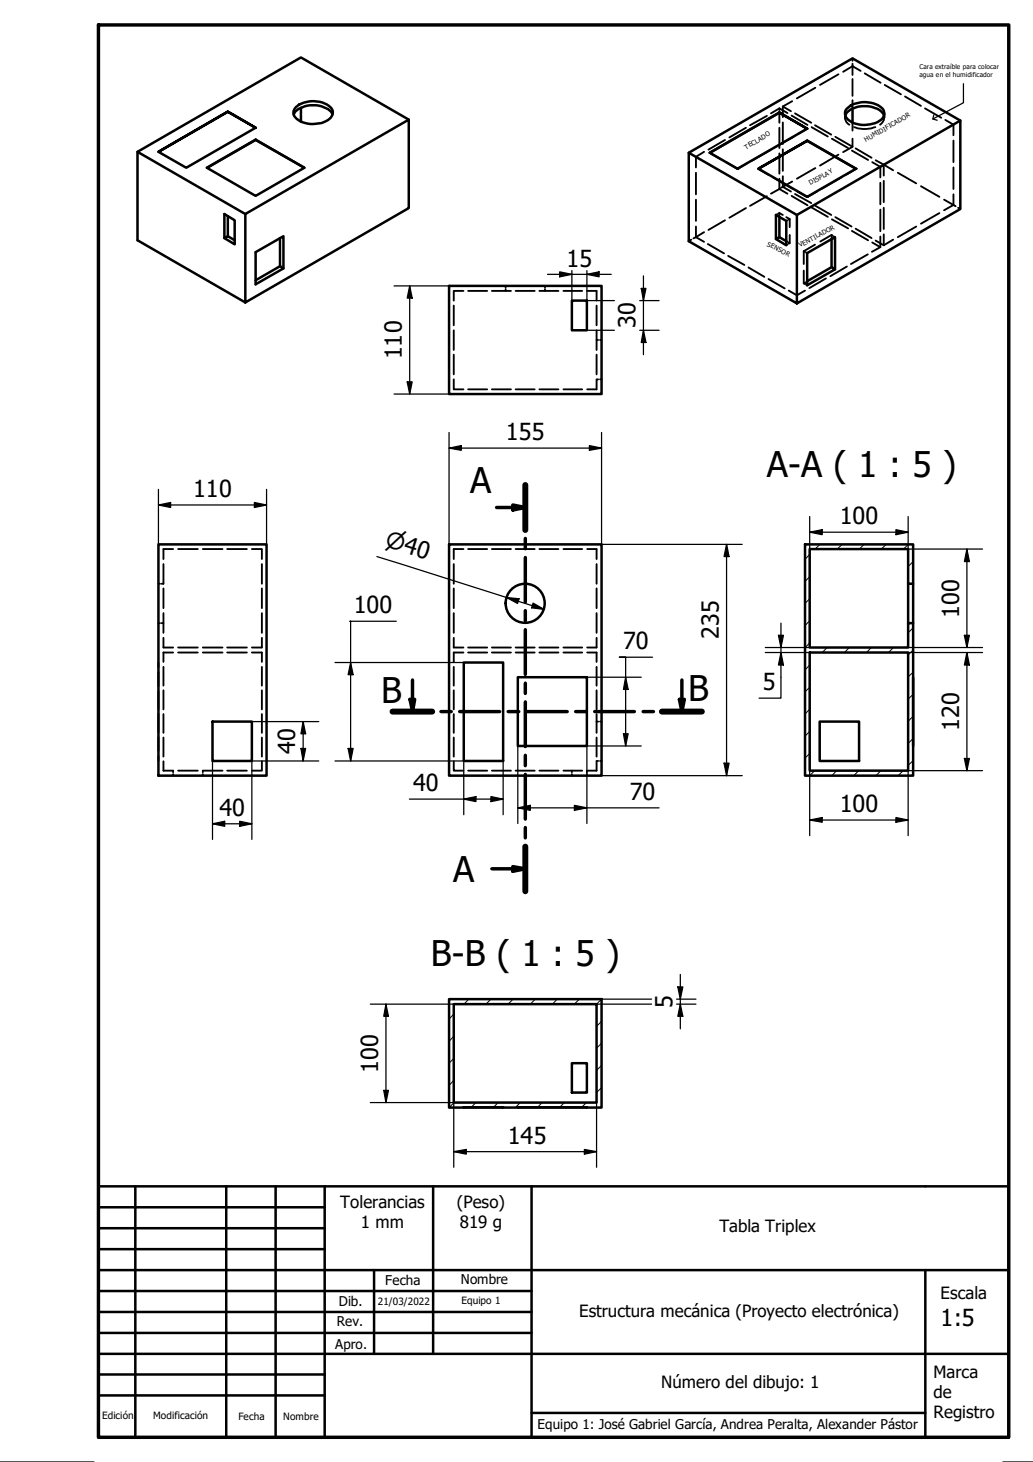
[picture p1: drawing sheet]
<svg xmlns="http://www.w3.org/2000/svg" width="210mm" height="297mm" viewBox="0 0 210 297" stroke-linecap="round" stroke-linejoin="round" font-family="sans-serif">
<!-- layer: Hatch (ISO) -->
<g fill="none" stroke="#000" stroke-width=".2">
<path d="M164.5 117.1l-.9 1.1M164.5 112.6l-.9 1.1M166.6 110.6l-1 1M171.1 110.6l-1 1M175.6 110.6l-1 1M180.1 110.6l-1 1M184.6 110.6l-1 1M185.5 114.1l-1 1M164.5 139.6l-.9 1M164.5 135.1l-.9 1M164.5 130.6l-.9 1M164.5 126.1l-.9 1"/>
<path d="M164.5 121.7l-.9 .9M168.1 131.6l-1 1M172.6 131.6l-1 1M177 131.6l-.9 1M181.5 131.6l-1 1M185.5 136.6l-1 .9M185.5 132.1l-1 1M185.5 127.6l-1 1M164.5 153.1l-.9 .9M164.5 148.6l-.9 1M164.5 144.1l-.9 1M165.5 156.6l-1 1"/>
<path d="M170 156.6l-1 1M174.5 156.6l-1 1M179 156.6l-1 1M183.5 156.6l-1 1M185.5 154.5l-1 1M185.5 150l-1 1.1M185.5 145.5l-1 1M185.5 141.1l-1 .9M92.2 219.5l-1 1M92.2 215.1l-1 .9M92.2 210.6l-1 1M92.2 206l-1 1.1"/>
<path d="M95.2 203l-.9 1M99.8 203l-1.1 1M104.3 203l-1 1M108.8 203l-1 1M113.2 203l-.9 1M117.7 203l-1 1M122.2 216.5l-1 1M122.2 211.9l-1 1.1M122.2 207.5l-1 1M122.2 203l-1 1M92.3 224l-1.1 1M96.7 224l-.9 1"/>
<path d="M101.2 224l-.9 1M105.7 224l-1 1M110.2 224l-1 1M114.7 224l-1 1M119.2 224l-1 1M122.2 221l-1 1"/>
</g>
<!-- layer: Visible (ISO) -->
<g fill="none" stroke="#000" stroke-width=".51">
<path d="M42 34.1l9.9-5.7 9.9 5.7-9.9 5.7zM46.3 22.7l5.6 3.3zM46.3 22.7l-14.1 8.1 14.1-8.1M51.9 28.4l-9.8 5.7M51.9 26l-14.1 8.1-5.6-3.3M51.9 28.4l9.9 5.7M59.7 23.3a3.1 3.1 0 0 1 2.3-1.7 5.2 5.2 0 0 1 5.4 1.4l.2 .3M60.1 21.8a5.6 5.6 0 0 1 7.2 .2 1.76 1.76 0 0 1-1.1 2.6 5.7 5.7 0 0 1-6.1-.7 1.46 1.46 0 0 1 0-2.1zM61.2 21.9v2.8M83.1 24.3l-21.9-12.6-33.3 19.1M154.1 34.3l9.9-5.7zM158.4 22.8l5.6 3.3z"/>
<path d="M158.4 22.8l-14.2 8.2 5.7 3.3 14.1-8.2M158.4 22.9l-14.1 8.1M164 28.6l9.9 5.7-9.9 5.7-9.9-5.7M164 28.6l9.9 5.7M171.8 23.5a3.8 3.8 0 0 1 3.9-1.9 3.9 3.9 0 0 1 3.9 1.9M172.2 22a5.6 5.6 0 0 1 7.2 .1 1.61 1.61 0 0 1-.7 2.5 5.6 5.6 0 0 1-6.6-.5l-.3-.6a1.37 1.37 0 0 1 .4-1.5zM173.2 22.1v2.8M195.1 24.5l-21.9-12.6-33.2 19.1M45.6 48.4l2.1 1.2v-4.8l-2.1-1.3v4.9l.7-.4 1.4 .8M46.3 43.9v4.1M49.8 43.5l-21.9-12.7v18l21.9 12.7 33.3-19.2v-18l-33.3 19.2v18M56.9 48.4v5.7l.7 .4-5.7 3.3v-6.6l5.7-3.2v6.5"/>
<path d="M56.9 54.1l-5 2.8M91.2 58.1h31v22h-31zM157.7 48.6l2.1 1.2v-4.9l-2.1-1.2v4.9l.7-.4 1.4 .8M158.4 44.1v4.1M161.9 43.7l-21.9-12.7v18l21.9 12.6 33.2-19.1v-18l-33.2 19.2v17.9M169 48.6v5.7l.7 .4-5.7 3.3v-6.6l5.7-3.2v6.5M169 54.3l-5 2.8M116.2 61.1h3.1v6h-3.1zM32.2 110.6h22v47h-22zM91.2 110.6h31v47h-31zM163.6 110.6h21.9v8h-1v-7h-20v20h20v-5h1v31h-21.9zM184.5 118.6v8"/>
<path d="M185.5 118.6v8M94.2 134.6h8v20h-8zM105.2 137.6h14.1v14h-14.1zM164.5 132.6h20v24h-20zM185.5 137.6v14M43.2 146.6h8v8h-8zM166.6 146.6h8v8h-8zM91.2 203h31v22h-31zM92.2 204h29v20h-29zM116.2 216h3.1v6h-3.1zM94.2 225h8M105.2 225h14.1"/>
<circle cx="106.7" cy="122.6" r="4"/>
</g>
<!-- layer: Hidden (ISO) -->
<g fill="#000">
<circle cx="149.9" cy="34.3" r=".19"/>
<circle cx="154.1" cy="34.3" r=".19"/>
<circle cx="164" cy="40" r=".19"/>
<circle cx="164" cy="26.1" r=".19"/>
<circle cx="173.9" cy="34.3" r=".19"/>
<circle cx="94.2" cy="58.1" r=".19"/>
<circle cx="105.2" cy="58.1" r=".19"/>
<circle cx="32.2" cy="134.6" r=".19"/>
<circle cx="32.2" cy="151.6" r=".19"/>
<circle cx="32.2" cy="154.6" r=".19"/>
</g>
<g fill="none" stroke="#000" stroke-width=".38">
<path d="M165.7 17.8l-3.8 2.2M170.4 15.1l-3.8 2.2M173.2 11.9v.5M173.2 12.9v2.3M173.2 16.1v3.4M174.9 14.4l-1.7-1-1.9 1.2M175.7 14.9l3.2 1.9M179.8 17.3l3.3 1.9M183.9 19.6l3.2 1.9M141.4 35.1v4.4M143.1 30.8l-1.7 1.1v2.1M144.3 31l2.2 1.4"/>
<path d="M147.3 28.4l-3.3 2M147.6 33l2.3 1.3 1.9-1.1M151.6 26l-3.4 1.9M154.1 34.3l2 1.2M155.8 39.9l-3.4 1.9M155.8 23.5l-3.4 1.9M156.5 30.5l-3.8 2.2M157.1 36.1l3.9 2.2M158.4 22v.3M158.4 22.6v.2M158.4 22.9v2M158.4 26v4.1"/>
<path d="M158.4 31.2v4.1M158.4 36.3v2.1M158.4 22l1.6 1M158.4 38.4l1.6 1M158.4 38.4l-1.7 1M158.4 22l-1.7 1M158.6 38.2l-.2 .2M159.1 21.6l1.6 1M159.1 38l1.6 .9M159.1 21.6v2.2M159.1 24.9v4.4M159.1 30.3v4.4"/>
<path d="M159.1 35.8v2.2M159.1 38l-.3 .1M160.8 23.5l3.3 1.9M160.8 39.8l3.3 1.9M161 36.9l-1.9 1.1M161 20.6l-1.9 1M161.2 27.8l-3.8 2.2M161.5 23l3.3 1.9M161.5 39.4l3.3 1.9M162.1 38.9l1.9 1.2 2-1.2M164 26.1l-1.9 1.1M164.9 25.8l3.3 1.9"/>
<path d="M165.6 25.4l3.3 2M165.7 34.1l-3.8 2.2M169 28.2l3.3 1.9M169.7 27.8l3.3 1.9M170.4 31.4l-3.8 2.2M170.9 36.1l-3.9 2.2M171.7 23.1v.3M171.7 23.6v.3M171.8 23.5a1.68 1.68 0 0 0 .8 1.8M173.1 30.6l3.3 1.9M173.2 20.4v1.7M173.2 24.9v1.6"/>
<path d="M173.2 28.2v1.6l-1.9 1.1M173.5 25.8a6.2 6.2 0 0 0 4.4 0M173.9 30.1l3.2 2M173.9 34.3l-1.9 1.2M177.2 32.9l1.7 1v2.2M177.9 32.6l1.7 .9M178.9 37.1v4.4M179.6 33.5v2.2M179.6 36.8v4.3M179.6 33.5l1.9 1.1M179.6 23.5v.9l-.8 .9M179.7 23.1v.3"/>
<path d="M179.7 23.6v.3M182.4 35.1l3.8 2.2M187.1 37.8l3.8 2.2M188 22l3.3 1.9M192.1 24.4l1.6 .9v2.2M193.7 39.5v2.1l-1.9 1.1M193.7 28.6v4.3M193.7 34v4.4M94.2 59.1h-2v2M94.2 58.1h1.6M95.1 59.1h3.9M96.6 58.1h3.2"/>
<path d="M99.9 59.1h3.9M100.6 58.1h1.6M102.7 58.1v.3M102.7 58.7v.4M104.8 59.1h3.8M105.2 58.1h1.9M108 58.1h3.8M109.6 59.1h3.9M110.7 58.1v.3M110.7 58.7v.4M112.7 58.1h3.8M114.5 59.1h3.8"/>
<path d="M117.3 58.1h2M119.3 59.1h1.9v2M140.5 48.7l-.5 .3M141.4 46v2.2l1.7 .9M141.4 40.6v4.3M143.1 47.2l-2.2 1.2M143.8 49.6l3.3 1.9M147.3 44.8l-3.3 1.9M148 52l3.3 1.8M151.6 42.3l-3.4 1.9M152.1 54.3l3.2 1.9M156.1 56.7l3.3 1.9"/>
<path d="M157.9 43.5l-.2 .2M158.4 43.3v.2M158.4 43.8v.3M158.4 43.3l-.3 .1M158.4 43.3l.7 .4M159.8 44.1l.7 .4-.2 .1M159.8 49l.2 .1M160 49.6l-.2 .2M160 44.8l-.2 .1M160.3 49.3l.2 .1M160.3 59l1.6 1 1.7-1M160.5 47.7v1.7l-.2 .1"/>
<path d="M160.5 44.5v1.7M163.3 51v2.6M163.3 55v2.6M163.3 51l.3 .2M163.6 57.5l-.3 .1 .3 .1M163.8 51.3l.2 .1M163.8 57.8l.2 .2M164 57.1l-.2 .2M164.9 42.1l3.3 2M165.6 49.7l-2.3 1.3M165.6 41.8l3.3 1.9M167.8 56.6l-3.3 1.9"/>
<path d="M169 47.7v.4M169 48.3v.3M169 44.6l3.3 1.8M169.2 47.9l-.2-.2-2.3 1.4M169.4 48.1l.3 .1M169.7 44.1l3.3 1.9M172.1 54.2l-3.4 1.9M173.1 46.9l3.3 1.9M173.9 46.5l3.2 1.9M176.3 51.7l-3.4 1.9M177.2 49.3l1.7 .9M177.9 48.9l1.7 .9"/>
<path d="M178.9 42.6v4.4M178.9 48.1v2.1M178.9 50.2l-1.7 1M179.6 42.2v4.3M179.6 47.6v2.2M181.5 48.7l-1.9 1.1M186.2 46l-3.8 2.2M190.9 43.3l-3.8 2.2M191.8 40.6l2.4 1.3M194.7 42.2l.4 .3M92.2 77.1v2h2M92.2 62.1v4"/>
<path d="M92.2 67.1v4M92.2 72.1v4M95.1 79.1h3.9M99.9 79.1h3.9M104.8 79.1h3.8M109.6 79.1h3.9M114.5 79.1h3.8M121.2 62.1v4M121.2 67.1v4M121.2 72.1v4M121.2 69.1h.3M121.5 77.1h-.3v2h-1.9"/>
<path d="M121.9 69.1h.3M121.9 77.1h.3M32.2 118.6h.3M33.2 114.6v4h-.4M33.2 119.6v4M35.2 111.6h-2v2M36.2 111.6h4M41.2 111.6h4M46.2 111.6h4M51.2 111.6h2v2M53.2 114.6v4M53.2 119.6v4"/>
<path d="M92.2 114.6v4M92.2 119.6v4M94.2 111.6h-2v2M95.1 111.6h3.9M99.9 111.6h3.9M104.8 111.6h3.8M109.6 111.6h3.9M114.5 111.6h3.8M119.3 111.6h1.9v2M121.2 114.6v4M121.2 119.6v4M32.2 136.6v2.8"/>
<path d="M32.2 134.6v1M32.2 126.6h.3M32.8 126.6h.4M33.2 129.6v2h2M33.2 124.6v4M33.2 135.5v3.8M35.2 132.6h-2v1.9M36.2 131.6h4M36.2 132.6h4M41.2 131.6h4M41.2 132.6h4M46.2 131.6h4"/>
<path d="M46.2 132.6h4M51.2 132.6h2v1.9M53.2 129.6v2h-2M53.2 124.6v4M53.2 135.5v3.8M92.2 129.6v2h2M92.2 124.6v4M92.2 135.5v3.8M94.2 132.6h-2v1.9M95.1 131.6h3.9M95.1 132.6h3.9M99.9 131.6h3.9"/>
<path d="M99.9 132.6h3.9M104.8 131.6h3.8M104.8 132.6h3.8M109.6 131.6h3.9M109.6 132.6h3.9M114.5 131.6h3.8M114.5 132.6h3.8M119.3 132.6h1.9v1.9M121.2 129.6v2h-1.9M121.2 124.6v4M121.2 135.5v3.8M32.2 140.4v3.7"/>
<path d="M32.2 145v3.8M32.2 149.7v2.9M32.2 153.6v1M33.2 154.7v1.9h2v.3M33.2 140.3v3.8M33.2 145.1v3.8M33.2 149.8v3.9M35.2 157.3v.3M36.2 156.6h4M41.2 157.3v.3M45.2 156.6h-4v.3M46.2 156.6h4"/>
<path d="M53.2 154.7v1.9h-2M53.2 140.3v3.8M53.2 145.1v3.8M53.2 149.8v3.9M92.2 154.7v1.9h2M92.2 140.3v3.8M92.2 145.1v3.8M92.2 149.8v3.9M95.1 156.6h3.9M99.9 156.6h3.9M104.8 156.6h3.8M109.6 156.6h3.9"/>
<path d="M114.5 156.6h3.8M116.2 156.6v.3M116.2 157.3v.3M119.3 156.6v.3M119.3 157.3v.3M121.2 154.6h.3M121.2 146.6h.3M121.2 140.3v3.8M121.2 145.1v3.8M121.2 149.8v3.9M121.2 154.7v1.9h-1.9M121.9 154.6h.3"/>
<path d="M121.9 146.6h.3"/>
</g>
<!-- layer: Section Line (ISO) -->
<g fill="none" stroke="#000" stroke-width=".7">
<path d="M106.7 98.5v9.2M100.9 103.1h5.8M104.2 102.6l2.5 .5-2.5 .5zM106.7 109.4v2.1M106.7 113.3v9.1M83.8 138.2v6.4M106.7 124.1v2.1M106.7 127.9v9.1M106.7 138.8v2.1M138.6 138.2v6.4M79.8 144.6h8M83.3 142.1h1l-.5 2.5z"/>
<path d="M89.6 144.6h2.1M93.4 144.6h8.1M103.3 144.6h2.1M106.7 142.6v9.1M106.7 153.5v2.1M106.7 157.3v9.1M107.1 144.6h8.2M117 144.6h2.1M120.8 144.6h8.1M130.7 144.6h2.1M134.5 144.6h8.1M138 142.1h1.1l-.5 2.5z"/>
<path d="M99.9 176.5h6.8M104.2 176.1l2.5 .4-2.5 .5zM106.7 168.1v2.1M106.7 172v9.1"/>
</g>
<path d="M106.7 98.5v9.2M79.8 144.6h8M134.5 144.6h8.1M106.7 172v9.1" fill="none" stroke="#000" stroke-width="1.2"/>
<g fill="#000">
<path d="M104.2 102.6l2.5 .5-2.5 .5z" fill-rule="evenodd"/>
<path d="M83.3 142.1h1l-.5 2.5z" fill-rule="evenodd"/>
<path d="M138 142.1h1.1l-.5 2.5z" fill-rule="evenodd"/>
<path d="M104.2 176.1l2.5 .4-2.5 .5z" fill-rule="evenodd"/>
</g>
<!-- layer: Sketch Geometry (ISO) -->
<path d="M195.8 17v3.9l-6.3 3.3M189.7 23.4l-.2 .8 .9 .2M0 297h19.1M203.8 297h6.2" fill="none" stroke="#000" stroke-width=".25"/>
<!-- layer: Border (ISO) -->
<path d="M20 5.1h185v286.9h-185z" fill="none" stroke="#000" stroke-width=".7"/>
<!-- layer: Title (ISO) -->
<g fill="none" stroke="#000" stroke-width=".51">
<path d="M20 258h185M20 241h185v51h-185zM20 253.8h46M20 249.5h46M20 245.3h46M27.5 241v51M46 241v51M56 241v51M66 241v51M76 258v17.1M88 241v34.1M108 241v51"/>
<path d="M188 258v34M20 275.1h185M20 279.3h46M20 270.8h88M20 266.6h88M20 262.3h88M20 283.5h46M108 287.1h80"/>
</g>
<!-- layer: Dimension (ISO) -->
<g fill="none" stroke="#000" stroke-width=".25">
<path d="M80.1 58.1h11.1M83.2 58.1l.6 2.5h-1.1zM83.2 58.1v22M111.3 55.7h12.9M113.7 55.2l2.5 .5-2.5 .5zM116.2 55v6.1M119.3 55.7l2.4-.5v1zM119.3 55v6.1h5.5M130.3 58.6h1l-.6 2.5zM130.7 56.1v16M82.7 77.6h1.1l-.6 2.5zM119.3 67.1h5.5"/>
<path d="M130 67.1h3.9M130 61.1h3.9M130.7 67.1l.6 2.5h-1zM32.2 99.4v11.2M54.2 99.4v11.2M80.1 80.1h11.1M91.2 91l2.5-.5v1zM91.2 91h31M91.2 87.9v22.7M119.8 90.5l2.4 .5-2.4 .5zM122.2 87.9v22.7h28.6M32.2 102.6l2.5-.5v1z"/>
<path d="M32.2 102.6h22M51.7 102.1l2.5 .5-2.5 .5zM76.6 113.1l34 10.7M147.6 110.6l.5 2.5h-1zM147.6 110.6v47M164.5 108.1l2.6-.5v1zM164.5 105v6.6M164.5 108.1h20M182.1 107.6l2.4 .5-2.4 .5zM184.5 105v6.6h15.1M196.5 111.6l.5 2.5h-1zM196.5 111.6v20"/>
<path d="M68.1 134.6h26.1M71.2 134.6l.6 2.5h-1.1zM80.5 126.2h-9.4h.1v28.4M102.9 121.4l2.6 .3-.3 .9zM108.3 122.5l2.3 1.3-2.6-.3zM119.3 137.6h11M127.1 137.6l.5 2.5h-.9zM132.6 133.5h-6.7h1.2v18.1M155.5 132.6h9M155.5 131.6h9M158.2 129.1h1l-.5 2.5zM158.7 132.6l.5 2.5h-1z"/>
<path d="M158.7 126.6v15.2h-4.5M184.5 132.6h15.1M184.5 131.6h15.1M196 129.1h1l-.5 2.5zM196.5 132.6l.5 2.5h-1zM196.5 132.6v24M43.2 154.6v15.9M51.2 146.6h13.6M61.2 152.1h.9l-.5 2.5zM61.6 146.6l.5 2.5h-.9zM61.6 146.6v8M64.8 154.6h-13.6v15.9"/>
<path d="M68.1 154.6h26.1v10.9M70.7 152.1h1.1l-.6 2.5zM102.2 154.6v10.9M105.2 151.6v15.7M122.2 157.6h28.6M126.7 149.1h.9l-.5 2.5zM130.3 151.6h-11v15.7M147.1 155.1h1l-.5 2.5zM164.5 156.6v13.2M196 154.1h1l-.5 2.5zM199.6 156.6h-15.1v13.2M43.2 167.4l2.5-.5v1z"/>
<path d="M43.2 167.4h8M48.7 166.9l2.5 .5-2.5 .5zM83.2 162.4h19M94.2 162.4l2.5-.6v1.1zM99.8 161.8l2.4 .6-2.4 .5zM105.2 164.1l2.6-.5v1zM105.2 164.1h28.7M116.7 163.6l2.6 .5-2.6 .5zM164.5 166.6l2.6-.5v1zM164.5 166.6h20M182.1 166.1l2.4 .5-2.4 .5zM138.2 198v11"/>
<path d="M75.2 204h17M78.4 204l.5 2.5h-.9zM78.4 204v20M121.2 204h11.2M122.2 203h10.2M137.5 203h3.9M137.5 204h3.9M137.7 200.5h1l-.5 2.5zM138.2 204l.5 2.5h-1zM75.2 224h17v13.2M78 221.5h.9l-.5 2.5zM92.2 234l2.5-.5v1z"/>
<path d="M92.2 234h29M118.7 233.5l2.5 .5-2.5 .5zM121.2 224v13.2"/>
</g>
<g fill="#000">
<path d="M113.7 55.2l2.5 .5-2.5 .5z" fill-rule="evenodd"/>
<path d="M119.3 55.7l2.4-.5v1z" fill-rule="evenodd"/>
<path d="M130.3 58.6h1l-.6 2.5z" fill-rule="evenodd"/>
<path d="M82.7 77.6h1.1l-.6 2.5z" fill-rule="evenodd"/>
<path d="M83.2 58.1l.6 2.5h-1.1z" fill-rule="evenodd"/>
<path d="M130.7 67.1l.6 2.5h-1z" fill-rule="evenodd"/>
<path d="M91.2 91l2.5-.5v1z" fill-rule="evenodd"/>
<path d="M119.8 90.5l2.4 .5-2.4 .5z" fill-rule="evenodd"/>
<path d="M32.2 102.6l2.5-.5v1z" fill-rule="evenodd"/>
<path d="M51.7 102.1l2.5 .5-2.5 .5z" fill-rule="evenodd"/>
<path d="M147.6 110.6l.5 2.5h-1z" fill-rule="evenodd"/>
<path d="M164.5 108.1l2.6-.5v1z" fill-rule="evenodd"/>
<path d="M182.1 107.6l2.4 .5-2.4 .5z" fill-rule="evenodd"/>
<path d="M196.5 111.6l.5 2.5h-1z" fill-rule="evenodd"/>
<path d="M71.2 134.6l.6 2.5h-1.1z" fill-rule="evenodd"/>
<path d="M102.9 121.4l2.6 .3-.3 .9z" fill-rule="evenodd"/>
<path d="M108.3 122.5l2.3 1.3-2.6-.3z" fill-rule="evenodd"/>
<path d="M158.2 129.1h1l-.5 2.5z" fill-rule="evenodd"/>
<path d="M158.7 132.6l.5 2.5h-1z" fill-rule="evenodd"/>
<path d="M196 129.1h1l-.5 2.5z" fill-rule="evenodd"/>
<path d="M196.5 132.6l.5 2.5h-1z" fill-rule="evenodd"/>
<path d="M61.2 152.1h.9l-.5 2.5z" fill-rule="evenodd"/>
<path d="M61.6 146.6l.5 2.5h-.9z" fill-rule="evenodd"/>
<path d="M70.7 152.1h1.1l-.6 2.5z" fill-rule="evenodd"/>
<path d="M126.7 149.1h.9l-.5 2.5z" fill-rule="evenodd"/>
<path d="M127.1 137.6l.5 2.5h-.9z" fill-rule="evenodd"/>
<path d="M147.1 155.1h1l-.5 2.5z" fill-rule="evenodd"/>
<path d="M196 154.1h1l-.5 2.5z" fill-rule="evenodd"/>
<path d="M43.2 167.4l2.5-.5v1z" fill-rule="evenodd"/>
<path d="M48.7 166.9l2.5 .5-2.5 .5z" fill-rule="evenodd"/>
<path d="M94.2 162.4l2.5-.6v1.1z" fill-rule="evenodd"/>
<path d="M99.8 161.8l2.4 .6-2.4 .5z" fill-rule="evenodd"/>
<path d="M105.2 164.1l2.6-.5v1z" fill-rule="evenodd"/>
<path d="M116.7 163.6l2.6 .5-2.6 .5z" fill-rule="evenodd"/>
<path d="M164.5 166.6l2.6-.5v1z" fill-rule="evenodd"/>
<path d="M182.1 166.1l2.4 .5-2.4 .5z" fill-rule="evenodd"/>
<path d="M78.4 204l.5 2.5h-.9z" fill-rule="evenodd"/>
<path d="M137.7 200.5h1l-.5 2.5z" fill-rule="evenodd"/>
<path d="M138.2 204l.5 2.5h-1z" fill-rule="evenodd"/>
<path d="M78 221.5h.9l-.5 2.5z" fill-rule="evenodd"/>
<path d="M92.2 234l2.5-.5v1z" fill-rule="evenodd"/>
<path d="M118.7 233.5l2.5 .5-2.5 .5z" fill-rule="evenodd"/>
</g>
<g font-size="7.2">
<text x="95.6" y="100.3">A</text>
<text x="155.8" y="97">A-A ( 1 : 5 )</text>
<text x="77.5" y="142.7">B</text>
<text x="139.8" y="142.5">B</text>
<text x="92.1" y="179.2">A</text>
<text x="87.6" y="196.3">B-B ( 1 : 5 )</text>
</g>
<g font-size="4.8">
<text x="115.1" y="54.2">15</text>
<text x="129.2" y="66.7" transform="rotate(-90 129.2 66.7)">30</text>
<text x="81.7" y="73" transform="rotate(-90 81.7 73)">110</text>
<text x="102.8" y="89.4">155</text>
<text x="39.2" y="101">110</text>
<text x="170.6" y="106.5">100</text>
<text x="71.9" y="124.6">100</text>
<text x="194.9" y="125.5" transform="rotate(-90 194.9 125.5)">100</text>
<text x="126.6" y="131.9">70</text>
<text x="146" y="129.8" transform="rotate(-90 146 129.8)">235</text>
<text x="155" y="140.3">5</text>
<text x="194.9" y="148.5" transform="rotate(-90 194.9 148.5)">120</text>
<text x="60" y="153.2" transform="rotate(-90 60 153.2)">40</text>
<text x="83.9" y="160.8">40</text>
<text x="44.6" y="165.8">40</text>
<text x="128" y="162.5">70</text>
<text x="170.6" y="165">100</text>
<text x="136.7" y="204.8" transform="rotate(-90 136.7 204.8)">5</text>
<text x="76.8" y="217.9" transform="rotate(-90 76.8 217.9)">100</text>
<text x="103.2" y="232.4">145</text>
<text x="191.1" y="269.4">1:5</text>
</g>
<text font-size="4.6" x="78" y="111" transform="rotate(18 78 111)">⌀40</text>
<g font-size="3.4">
<text x="69.2" y="245.3">Tolerancias</text>
<text x="92.8" y="245.3">(Peso)</text>
<text x="73.3" y="249.5">1 mm</text>
<text x="93.4" y="249.5">819 g</text>
<text x="146.2" y="250.4">Tabla Triplex</text>
<text x="117.7" y="267.6">Estructura mecánica (Proyecto electrónica)</text>
<text x="191.1" y="264">Escala</text>
<text x="134.4" y="282">Número del dibujo: 1</text>
<text x="189.7" y="279.9">Marca</text>
<text x="189.7" y="284">de</text>
<text x="189.7" y="288.1">Registro</text>
</g>
<g font-size="2.7">
<text x="78.3" y="261">Fecha</text>
<text x="93.7" y="261">Nombre</text>
<text x="68.5" y="269.5">Rev.</text>
<text x="68.8" y="265.4">Dib.</text>
<text x="68.1" y="274">Apro.</text>
<text x="109.2" y="290.4">Equipo 1: José Gabriel García, Andrea Peralta, Alexander Pástor</text>
</g>
<g font-size="2">
<text x="76.8" y="265.1">21/03/2022</text>
<text x="93.8" y="264.9">Equipo 1</text>
<text x="20.8" y="288.3">Edición</text>
<text x="31.1" y="288.2">Modificación</text>
<text x="48.5" y="288.5">Fecha</text>
<text x="57.5" y="288.5">Nombre</text>
</g>
<g font-size="1.3">
<text x="186.8" y="14.1">Cara extraíble para colocar</text>
<text x="186.8" y="15.7">agua en el humidificador</text>
<text x="176" y="28.9" transform="rotate(-30 176 28.9)">HUMIDIFICADOR</text>
<text x="151.6" y="30.4" transform="rotate(-30 151.6 30.4)">TECLADO</text>
<text x="164.7" y="37.6" transform="rotate(-30 164.7 37.6)">DISPLAY</text>
<text x="155.8" y="50" transform="rotate(26 155.8 50)">SENSOR</text>
<text x="162.6" y="50.3" transform="rotate(-29 162.6 50.3)">VENTILADOR</text>
</g>
</svg>
